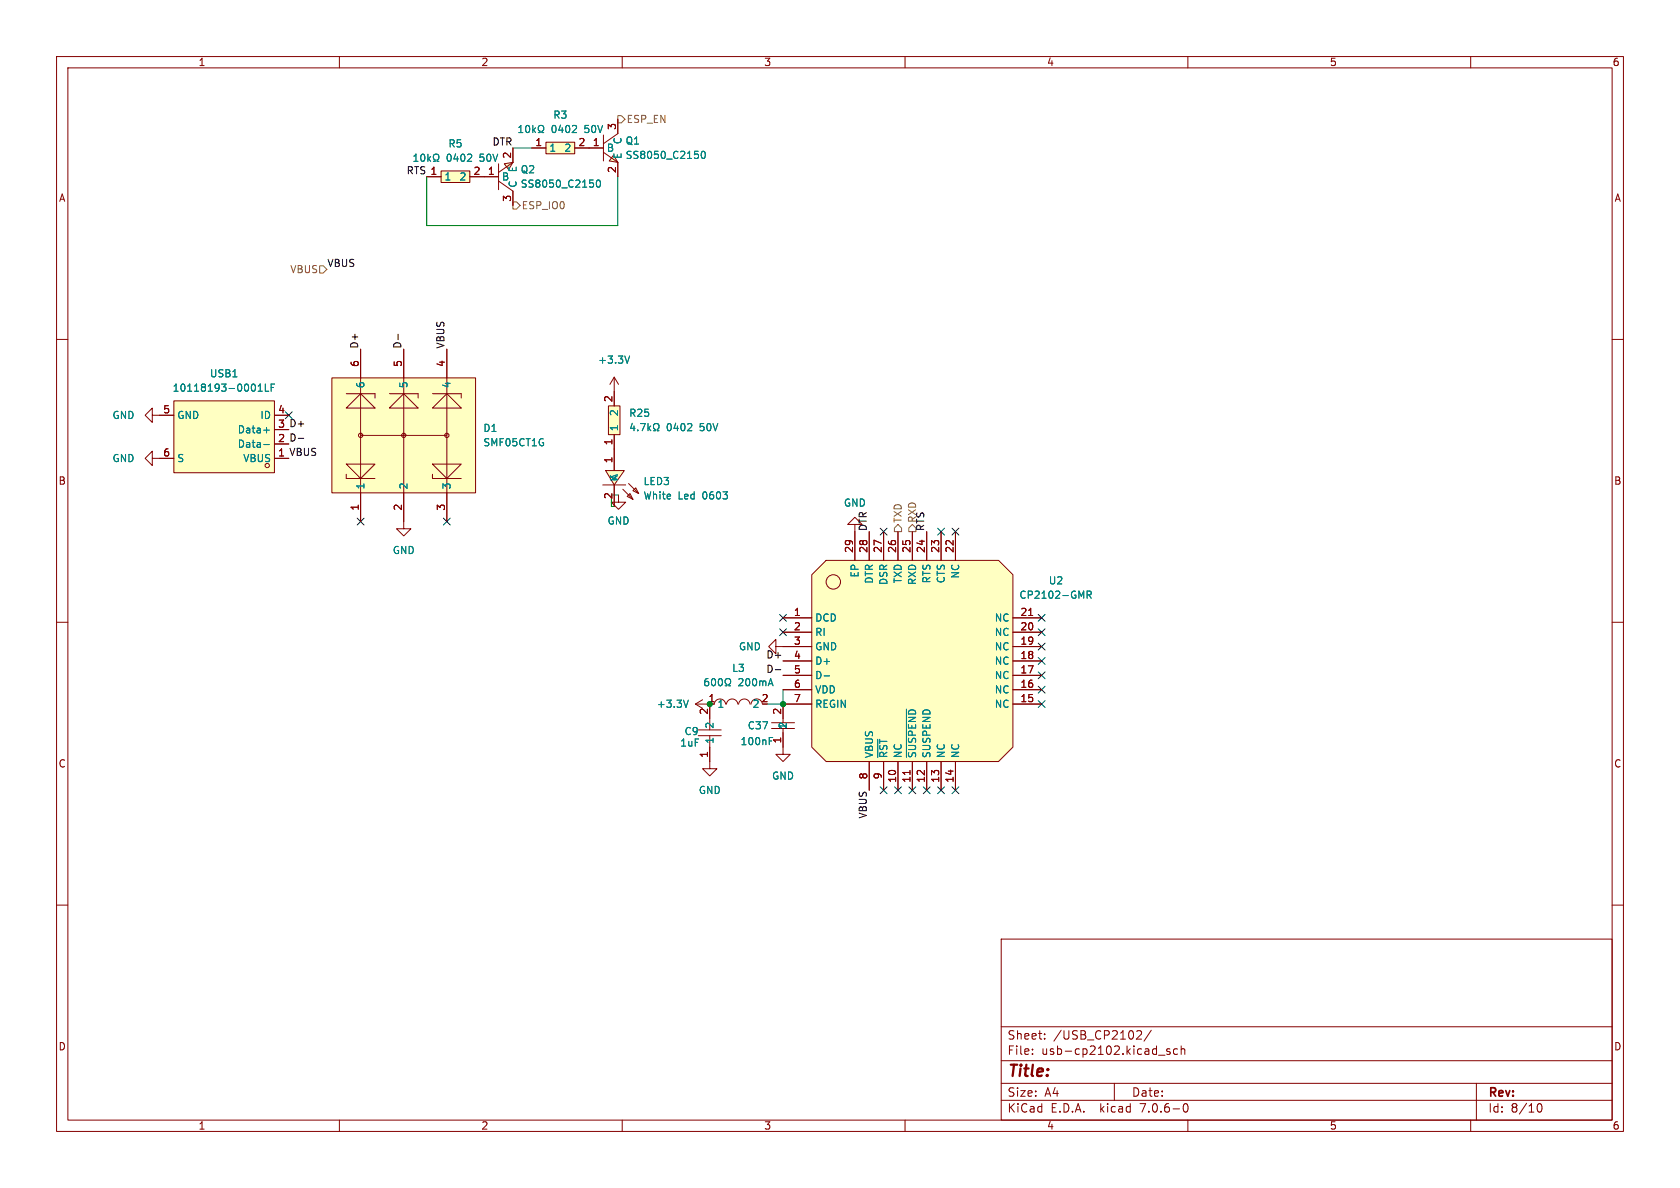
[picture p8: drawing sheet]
<svg xmlns="http://www.w3.org/2000/svg" width="297mm" height="210mm" viewBox="0 0 297 210" stroke-linecap="round" stroke-linejoin="round" font-family="sans-serif">
<g fill="none" stroke="#840000" stroke-width=".18">
<path d="M10 10h277v190h-277zM12 12h273v186h-273zM60 10v2M110 10v2M160 10v2M210 10v2M260 10v2M10 60h2M285 60h2M28.2 73.4h2.5M30.7 70.9h17.8v12.7h-17.8zM48.5 75.9h2.6"/>
<path d="M48.5 73.4h2.6M26.9 81v-1.2l-1.2 1.2 1.2 1.3v-1.3h3.8M48.5 81h2.6M10 110h2M285 110h2M123.4 130.1h4.1M123.4 129h4.1M125.5 124.5v4.5M125.5 130.1v4.5M10 160h2M285 160h2M177 166h108v32h-108z"/>
<path d="M60 198v2M110 198v2M160 198v2M177 194.5h108M177 191.5h108M177 187.5h108M177 181.5h108M182.5 186.3v.1M182.5 185.5v.1M184.7 183.6v.1M184.7 182.8v.1M197 191.5v3"/>
<path d="M201 182.3l.5-.1 .2 .1 .1 .3-.9 1.1h.9M203.5 182.1l-1.3 2M204.8 186.5h1.2M206.8 185.5l-.3-.1-.3 .2 .1 .2 .5 .2v.3h-.6M208.2 185.5l-.5-.1-.2 .3v.4l.1 .2h.6M208.8 185.5l.2-.1 .4 .1 .1 .9M208.8 184.9v1.5M209.3 195.2l.2-.1a.81 .81 0 0 1 .6 .6 .81 .81 0 0 1-.3 .8l-.1 .1a.81 .81 0 0 1-.4-1.4zM210 198v2M260 198v2M261 191.5v6.5M271.7 195.7l.2-.5 .2-.1a.8 .8 0 0 1 .5 .7 .8 .8 0 0 1-.5 .8l-.2-.1-.2-.5"/>
<circle cx="47.2" cy="82.3" r=".38"/>
</g>
<path d="M30.7 70.9h17.8v12.7h-17.8z" fill="#ffffc2" stroke="#ffffc2" stroke-width=".18"/>
<path d="M45.6 69.2h.8M45.6 68.3l.4-.4v1.3M46.6 78.6h1M46.6 76h1M46.9 67.9v1.3h.6M47.9 68.5h.5M48.5 67.9h-.6v1.3" fill="none" stroke="#008484" stroke-width=".18"/>
<path d="M108.5 27.4l.7 1.3-1.5-.2z" fill="#ffffc2"/>
<g fill="none" stroke="#840000" stroke-width=".18">
<path d="M94 26.2h2.5M96.5 25.1h5.1v2.1h-5.1zM101.6 26.2h5.1M106.7 26.9l2.5 1.8M106.7 23.9v4.6M108.5 27.4l.7 1.3-1.5-.2zM109.2 21.1v2.5l-2.5 1.8M109.2 28.7v2.5M137.2 114.3v-1.3l-1.3 1.3 1.3 1.3v-1.3h1.2M126.3 124.5a1.01 1.01 0 0 1 1-.9 1.01 1.01 0 0 1 1 .9M128.4 124.5a1.01 1.01 0 0 1 1-.9 1.01 1.01 0 0 1 1 .9M130.6 124.5a1.01 1.01 0 0 1 1-.9 1.01 1.01 0 0 1 1 .9"/>
<path d="M132.8 124.5a1.01 1.01 0 0 1 1-.9 1.01 1.01 0 0 1 1 .9"/>
</g>
<g fill="none" stroke="#008484" stroke-width=".18">
<path d="M91.7 23.4h.7M91.7 22.5l.4-.3v1.2M93 22.3l.2-.1a.68 .68 0 0 1 .5 .6 .68 .68 0 0 1-.5 .6l-.2-.1-.1-.3zM94.2 22.2v1.2M94.3 23l.4 .4M94.7 22.6l-.5 .5M95.2 23.4h.3v-.2a.54 .54 0 0 1-.3-.7 .54 .54 0 0 1 .7-.3 .58 .58 0 0 1-.1 1v.2h.3M101.1 23.4h.8M101.9 22.3v.4M124.1 26.8l.2-.1a.68 .68 0 0 1 .4 .7 .68 .68 0 0 1-.4 .6 .84 .84 0 0 1-.2-1.2zM125.2 120h-.4a.86 .86 0 0 0 0 1.2l.4-.1 .1-.4-.2-.3-.4 .1-.1 .2M126 120h.1a.68 .68 0 0 1 .4 .6 .68 .68 0 0 1-.4 .6 .84 .84 0 0 1-.1-1.2z"/>
<path d="M127.1 120.1l.2-.1a.68 .68 0 0 1 .4 .6 .68 .68 0 0 1-.4 .6l-.2-.1-.1-.4zM128.2 121.2h.3v-.2a.54 .54 0 0 1-.3-.8 .54 .54 0 0 1 .8-.2 .58 .58 0 0 1-.1 1v.2h.3"/>
</g>
<path d="M96.5 25.1h5.1v2.1h-5.1z" fill="#ffffc2" stroke="#ffffc2" stroke-width=".18"/>
<path d="M89.2 29l1.5-.3-.8 1.3z" fill="#ffffc2"/>
<path d="M75.4 31.2h2.6M78 30.2h5.1v2.1h-5.1zM83.1 31.2h5M88.1 29v4.5M88.1 32l2.6 1.8v2.5M89.2 29l1.5-.3-.8 1.3zM90.7 28.7l-2.6 1.8M90.7 26.2v2.5" fill="none" stroke="#840000" stroke-width=".18"/>
<path d="M73.2 28.5h.7M73.2 27.6l.3-.4v1.3M74.5 27.4l.2-.2a.68 .68 0 0 1 .4 .7 .68 .68 0 0 1-.4 .6l-.2-.1-.1-.4zM75.6 27.2v1.3M75.8 28l.3 .5M76.1 27.7l-.5 .5M76.6 28.5h.3v-.2a.54 .54 0 0 1-.3-.8 .54 .54 0 0 1 .8-.2 .58 .58 0 0 1-.1 1v.2h.3M82.6 28.5h.8M83.3 27.4v.4M105.6 31.9l.1-.1a.68 .68 0 0 1 .5 .7 .68 .68 0 0 1-.5 .6 .84 .84 0 0 1-.1-1.2z" fill="none" stroke="#008484" stroke-width=".18"/>
<g fill="#ffffc2" stroke="#ffffc2" stroke-width=".18">
<path d="M78 30.2h5.1v2.1h-5.1z"/>
<path d="M58.7 66.8h25.4v20.3h-25.4z"/>
</g>
<g fill="#ffffc2">
<path d="M76.5 82h5l-2.5 2.6z"/>
<path d="M61.2 82h5.1l-2.5 2.6z"/>
<path d="M76.5 72.1l2.5-2.5 2.5 2.5z"/>
<path d="M68.8 72.1l2.6-2.5 2.5 2.5z"/>
<path d="M61.2 72.1l2.6-2.5 2.5 2.5z"/>
</g>
<g fill="none" stroke="#840000" stroke-width=".18">
<path d="M58.7 66.8h25.4v20.3h-25.4zM61.2 72.1l2.6-2.5 2.5 2.5zM61.2 69.6h5.1v.8M63.8 76.7h.1M63.8 61.7v30.5M63.8 77h15.2M68.8 72.1l2.6-2.5 2.5 2.5zM68.8 69.6h5.1v.8M71.4 76.7h.1M71.4 61.7v31.8h1.2l-1.2 1.2-1.3-1.2h1.3M76.5 72.1l2.5-2.5 2.5 2.5zM76.5 69.6h5v.8"/>
<path d="M79 76.7h.1M79 61.7v30.5M108.6 66.7l-.8 1.2M108.6 66.7v2.5M108.6 66.7l.7 1.2M61.2 82h5.1l-2.5 2.6zM61.2 83.8v.8h5.1M76.5 82h5l-2.5 2.6zM76.5 83.8v.8h5M109.3 87.5v1.3h1.3l-1.3 1.2-1.2-1.2h1.2"/>
<circle cx="63.8" cy="77" r=".38"/>
<circle cx="71.4" cy="77" r=".38"/>
<circle cx="79" cy="77" r=".38"/>
</g>
<path d="M111.3 62.9l-.4 1.3" fill="none" stroke="#008484" stroke-width=".18"/>
<g fill="#ffffc2">
<path d="M107.1 83.2h3.3l-1.8 2.5z"/>
<path d="M111.9 86.7l.5-.5 .5 1z"/>
<path d="M111.4 87.2l.5 1.1-1-.5z"/>
</g>
<g fill="none" stroke="#840000" stroke-width=".18">
<path d="M26.9 73.4v-1.3l-1.2 1.3 1.2 1.3v-1.3h1.3M107.6 71.8h2v5h-2zM108.6 69.2v2.6M108.6 76.8v6.4M106.6 85.7h4M107.1 83.2h3.3l-1.8 2.5zM108.6 85.7v3.8M110.1 86.5l1.8 1.8M111.1 85.5l1.8 1.7M111.4 87.2l.5 1.1-1-.5zM111.9 86.7l.5-.5 .5 1zM122.9 124.5l1.3 .7"/>
<path d="M122.9 124.5h2.6M124.2 123.7l-1.3 .8M125.5 134.6v1.3h1.2l-1.2 1.3-1.3-1.3h1.3M136.4 128.8h4.1M136.4 127.8h4.1M138.4 128.8v4.6h1.3l-1.3 1.2-1.2-1.2h1.2M138.4 124.5v3.3"/>
</g>
<path d="M107.6 71.8h2v5h-2z" fill="#ffffc2" stroke="#ffffc2" stroke-width=".18"/>
<g fill="none" stroke="#008484" stroke-width=".18">
<path d="M111.8 74.8l-.3 .9h.8M112.1 75.3v.8M112.7 76v.1M113.2 74.9h.9l-.6 1.2M114.6 74.9v1.2M114.7 75.7l.3 .4M115 75.3l-.4 .5M115.5 76.1h.3v-.2a.54 .54 0 0 1-.2-.7 .54 .54 0 0 1 .7-.3 .58 .58 0 0 1-.1 1v.2h.3M121.5 76.1h.8M122.2 75v.4M121.7 123.8l-.4 1.2M136 131h.4"/>
<path d="M136 130.4h.6"/>
</g>
<path d="M146 99.1h30.5l2.6 2.5v30.5l-2.6 2.5h-30.5l-2.5-2.5v-30.5z" fill="#ffffc2"/>
<g fill="none" stroke="#840000" stroke-width=".18">
<path d="M75.4 31.2h2.6M83.1 31.2h5M90.7 26.2v2.5M90.7 33.8v2.5M94 26.2h2.5M101.6 26.2h5.1M109.2 21.1v2.5M109.2 28.7v2.5M28.2 73.4h2.5M48.5 75.9h2.6M48.5 73.4h2.6M63.8 61.7v5.1"/>
<path d="M71.4 61.7v5.1M79 61.7v5.1M108.6 69.2v2.6M108.6 76.8v6.4M28.2 81h2.5M48.5 81h2.6M63.8 87.1v5.1M71.4 87.1v5.1M79 87.1v5.1M108.6 85.7v3.8M146 99.1h30.5l2.6 2.5v30.5l-2.6 2.5h-30.5l-2.5-2.5v-30.5zM151.1 92.7h1.3l-1.3-1.3-1.2 1.3h1.2v6.4"/>
<path d="M153.7 94v5.1M156.2 94v5.1M158.7 94v5.1M161.3 94v5.1M163.8 94v5.1M166.4 94v5.1M168.9 94v5.1M138.4 109.2h5.1M138.4 119.4h5.1M138.4 116.8h5.1M138.4 114.3h5.1M138.4 111.8h5.1"/>
<path d="M179.1 109.2h5M179.1 119.4h5M179.1 116.8h5M179.1 114.3h5M179.1 111.8h5M181.9 108.8h.7M125.5 124.5v2.5M125.5 132.1v2.5M138.4 121.9h5.1M138.4 129.5v2.6M143.5 124.5h-5.1v2.5M153.7 134.6v5.1"/>
<path d="M156.2 134.6v5.1M158.7 134.6v5.1M160.9 136.2v.7M161.3 134.6v5.1M163.8 134.6v5.1M166.4 134.6v5.1M168.9 134.6v5.1M179.1 124.5h5M179.1 121.9h5"/>
<circle cx="147.3" cy="102.9" r="1.27"/>
</g>
<g fill="none" stroke="#008484" stroke-width=".18">
<path d="M73.2 28.5h.7M73.2 27.6l.3-.4v1.3M74.5 27.4l.2-.2a.68 .68 0 0 1 .4 .7 .68 .68 0 0 1-.4 .6l-.2-.1-.1-.4zM75.6 27.2v1.3M75.8 28l.3 .5M76.1 27.7l-.5 .5M76.6 28.5h.3v-.2a.54 .54 0 0 1-.3-.8 .54 .54 0 0 1 .8-.2 .58 .58 0 0 1-.1 1v.2h.3M82.6 28.5h.8M83.3 27.4v.4M91.7 23.4h.7M91.7 22.5l.4-.3v1.2M93 22.3l.2-.1a.68 .68 0 0 1 .5 .6 .68 .68 0 0 1-.5 .6l-.2-.1-.1-.3z"/>
<path d="M94.2 22.2v1.2M94.3 23l.4 .4M94.7 22.6l-.5 .5M95.2 23.4h.3v-.2a.54 .54 0 0 1-.3-.7 .54 .54 0 0 1 .7-.3 .58 .58 0 0 1-.1 1v.2h.3M101.1 23.4h.8M101.9 22.3v.4M105.6 31.9l.1-.1a.68 .68 0 0 1 .5 .7 .68 .68 0 0 1-.5 .6 .84 .84 0 0 1-.1-1.2zM124.1 26.8l.2-.1a.68 .68 0 0 1 .4 .7 .68 .68 0 0 1-.4 .6 .84 .84 0 0 1-.2-1.2zM45.6 69.2h.8M45.6 68.3l.4-.4v1.3M46.6 78.6h1M46.6 76h1"/>
<path d="M46.9 67.9v1.3h.6M47.9 68.5h.5M48.5 67.9h-.6v1.3M111.3 62.9l-.4 1.3M111.8 74.8l-.3 .9h.8M112.1 75.3v.8M112.7 76v.1M113.2 74.9h.9l-.6 1.2M114.6 74.9v1.2M114.7 75.7l.3 .4M115 75.3l-.4 .5M115.5 76.1h.3v-.2a.54 .54 0 0 1-.2-.7 .54 .54 0 0 1 .7-.3 .58 .58 0 0 1-.1 1v.2h.3"/>
<path d="M121.5 76.1h.8M122.2 75v.4M125.2 120h-.4a.86 .86 0 0 0 0 1.2l.4-.1 .1-.4-.2-.3-.4 .1-.1 .2M145.7 119.5h1M192.2 105.2l.6-.1 .1-.2v-.3l-.7-.1v1.3M192.5 105.2l.4 .6M121.7 123.8l-.4 1.2M126 120h.1a.68 .68 0 0 1 .4 .6 .68 .68 0 0 1-.4 .6 .84 .84 0 0 1-.1-1.2zM127.1 120.1l.2-.1a.68 .68 0 0 1 .4 .6 .68 .68 0 0 1-.4 .6l-.2-.1-.1-.4zM128.2 121.2h.3v-.2a.54 .54 0 0 1-.3-.8 .54 .54 0 0 1 .8-.2 .58 .58 0 0 1-.1 1v.2h.3M136 131h.4M136 130.4h.6"/>
<path d="M155.2 130.7v3.2M160.2 125.4v8.5"/>
</g>
<path d="M90.7 35.7h.6l.6 .6-.6 .7h-.6zM109.2 20.4h.7l.6 .7-.6 .6h-.7zM56.5 47h.6l.7 .6-.7 .7h-.6zM158.7 92.7l.7 .6v.7h-1.3v-.7zM160.7 93.3l.6-.6 .6 .6v.7h-1.2z" fill="none" stroke="#848400" stroke-width=".18"/>
<path d="M70.4 59.1v.9M52.7 77.5h1M137.1 118.4h.9" fill="none" stroke="#000" stroke-width=".18"/>
<path d="M75.4 31.2v8.7h33.8v-8.7M90.7 26.2h3.3M109.3 87.5h-1.2v2h.5M138.4 121.9v2.6h-2.8" fill="none" stroke="#008400" stroke-width=".18"/>
<g fill="none" stroke="#000084" stroke-width=".18">
<path d="M50.4 72.8l1.3 1.2M51.7 72.8l-1.3 1.2M63.1 91.6l1.3 1.2M64.4 91.6l-1.3 1.2M78.4 91.6l1.2 1.2M79.6 91.6l-1.2 1.2M155.6 93.4l1.2 1.2M156.8 93.4l-1.2 1.2M165.8 93.4l1.2 1.2M167 93.4l-1.2 1.2M168.3 93.4l1.2 1.2M169.5 93.4l-1.2 1.2"/>
<path d="M137.8 111.2l1.2 1.2M137.8 108.6l1.2 1.2M139 111.2l-1.2 1.2M139 108.6l-1.2 1.2M183.5 108.6l1.3 1.2M183.5 116.2l1.3 1.2M183.5 111.2l1.3 1.2M183.5 118.8l1.3 1.2M183.5 113.7l1.3 1.2M184.8 108.6l-1.3 1.2M184.8 116.2l-1.3 1.2M184.8 111.2l-1.3 1.2"/>
<path d="M184.8 118.8l-1.3 1.2M184.8 113.7l-1.3 1.2M155.6 139.1l1.2 1.2M156.8 139.1l-1.2 1.2M158.1 139.1l1.3 1.2M159.4 139.1l-1.3 1.2M160.7 139.1l1.2 1.2M161.9 139.1l-1.2 1.2M163.2 139.1l1.2 1.2M164.4 139.1l-1.2 1.2M165.8 139.1l1.2 1.2M167 139.1l-1.2 1.2"/>
<path d="M168.3 139.1l1.2 1.2M169.5 139.1l-1.2 1.2M183.5 123.9l1.3 1.2M183.5 121.3l1.3 1.2M184.8 121.3l-1.3 1.2M184.8 123.9l-1.3 1.2"/>
</g>
<g fill="#008400" stroke="#008400" stroke-width=".18">
<circle cx="125.5" cy="124.5" r=".46"/>
<circle cx="138.4" cy="124.5" r=".46"/>
</g>
<text font-size="2.8" fill="#840000" x="178" y="190.9">Title:</text>
<g font-size="2.1" fill="#840000">
<text x="178" y="184">Sheet:</text>
<text x="186.2" y="184">/USB_CP2102/</text>
<text x="178" y="186.7">File:</text>
<text x="184.1" y="186.7">usb-cp2102.kicad_sch</text>
<text x="178" y="196.9">KiCad</text>
<text x="178" y="194.1">Size:</text>
<text x="184.7" y="194.1">A4</text>
<text x="185.7" y="196.9">E.D.A.</text>
<text x="194.6" y="196.9">kicad</text>
<text x="200" y="194.1">Date:</text>
<text x="201.8" y="196.9">7.0.6-0</text>
<text x="263" y="194.3">Rev:</text>
<text x="263" y="196.9">Id:</text>
<text x="267.1" y="196.9">8/10</text>
</g>
<g font-size="1.8" fill="#840000">
<text x="35" y="11.9">1</text>
<text x="85" y="11.9">2</text>
<text x="135" y="11.9">3</text>
<text x="185" y="11.9">4</text>
<text x="235" y="11.9">5</text>
<text x="285" y="11.9">6</text>
<text x="109" y="23.1" transform="rotate(-90 109 23.1)">3</text>
<text x="90.4" y="28.1" transform="rotate(-90 90.4 28.1)">2</text>
<text x="94.5" y="25.9">1</text>
<text x="102.2" y="25.9">2</text>
<text x="104.7" y="25.9">1</text>
<text x="10.3" y="35.9">A</text>
<text x="76" y="31">1</text>
<text x="83.6" y="31">2</text>
<text x="86.2" y="31">1</text>
<text x="90.4" y="35.8" transform="rotate(-90 90.4 35.8)">3</text>
<text x="109" y="30.7" transform="rotate(-90 109 30.7)">2</text>
<text x="285.3" y="35.9">A</text>
<text x="63.5" y="65" transform="rotate(-90 63.5 65)">6</text>
<text x="71.1" y="65" transform="rotate(-90 71.1 65)">5</text>
<text x="78.7" y="65" transform="rotate(-90 78.7 65)">4</text>
<text x="108.3" y="71.2" transform="rotate(-90 108.3 71.2)">2</text>
<text x="28.8" y="73.2">5</text>
<text x="49.1" y="73.2">4</text>
<text x="49.1" y="75.7">3</text>
<text x="28.8" y="80.8">6</text>
<text x="49.1" y="78.2">2 D-</text>
<text x="49.1" y="80.8">1</text>
<text x="49.1" y="78.2">2</text>
<text x="108.3" y="82" transform="rotate(-90 108.3 82)">1</text>
<text x="108.3" y="78.8" transform="rotate(-90 108.3 78.8)">1</text>
<text x="10.3" y="85.9">B</text>
<text x="108.3" y="88.3" transform="rotate(-90 108.3 88.3)">2</text>
<text x="285.3" y="85.9">B</text>
<text x="63.5" y="90.4" transform="rotate(-90 63.5 90.4)">1</text>
<text x="71.1" y="90.4" transform="rotate(-90 71.1 90.4)">2</text>
<text x="78.7" y="90.4" transform="rotate(-90 78.7 90.4)">3</text>
<text x="150.9" y="97.8" transform="rotate(-90 150.9 97.8)">29</text>
<text x="153.4" y="97.8" transform="rotate(-90 153.4 97.8)">28</text>
<text x="156" y="97.8" transform="rotate(-90 156 97.8)">27</text>
<text x="158.5" y="97.8" transform="rotate(-90 158.5 97.8)">26</text>
<text x="161" y="97.8" transform="rotate(-90 161 97.8)">25</text>
<text x="163.6" y="97.8" transform="rotate(-90 163.6 97.8)">24</text>
<text x="166.1" y="97.8" transform="rotate(-90 166.1 97.8)">23</text>
<text x="168.7" y="97.8" transform="rotate(-90 168.7 97.8)">22</text>
<text x="140.3" y="109">1</text>
<text x="140.3" y="111.5">2</text>
<text x="180.3" y="111.5">20</text>
<text x="180.3" y="109">21</text>
<text x="140.3" y="114">3</text>
<text x="140.3" y="116.6">4</text>
<text x="140.3" y="119.1">5</text>
<text x="180.3" y="119.1">17</text>
<text x="180.3" y="116.6">18</text>
<text x="180.3" y="114">19</text>
<text x="125.2" y="124.2">1</text>
<text x="134.5" y="124.2">2</text>
<text x="140.3" y="121.7">6</text>
<text x="140.3" y="124.2">7</text>
<text x="180.3" y="124.2">15</text>
<text x="180.3" y="121.7">16</text>
<text x="125.2" y="126.4" transform="rotate(-90 125.2 126.4)">2</text>
<text x="138.2" y="131.5" transform="rotate(-90 138.2 131.5)">1</text>
<text x="138.2" y="126.4" transform="rotate(-90 138.2 126.4)">2</text>
<text x="10.3" y="135.9">C</text>
<text x="125.2" y="134.1" transform="rotate(-90 125.2 134.1)">1</text>
<text x="153.4" y="137.9" transform="rotate(-90 153.4 137.9)">8</text>
<text x="156" y="137.9" transform="rotate(-90 156 137.9)">9</text>
<text x="285.3" y="135.9">C</text>
<text x="158.5" y="138.5" transform="rotate(-90 158.5 138.5)">10</text>
<text x="161" y="138.5" transform="rotate(-90 161 138.5)">11</text>
<text x="163.6" y="138.5" transform="rotate(-90 163.6 138.5)">12</text>
<text x="166.1" y="138.5" transform="rotate(-90 166.1 138.5)">13</text>
<text x="168.7" y="138.5" transform="rotate(-90 168.7 138.5)">14</text>
<text x="10.3" y="185.9">D</text>
<text x="285.3" y="185.9">D</text>
<text x="35" y="199.9">1</text>
<text x="85" y="199.9">2</text>
<text x="135" y="199.9">3</text>
<text x="185" y="199.9">4</text>
<text x="235" y="199.9">5</text>
<text x="285" y="199.9">6</text>
</g>
<g font-size="1.8" fill="#008484">
<text x="97.4" y="23.7">0402</text>
<text x="97.7" y="21.2">R3</text>
<text x="103.4" y="23.7">50V</text>
<text x="78.9" y="28.8">0402</text>
<text x="79.2" y="26.3">R5</text>
<text x="84.9" y="28.8">50V</text>
<text x="97" y="27">1</text>
<text x="99.7" y="27">2</text>
<text x="107.2" y="27">B</text>
<text x="110.1" y="28.2" transform="rotate(-90 110.1 28.2)">E</text>
<text x="110.1" y="25.6" transform="rotate(-90 110.1 25.6)">C</text>
<text x="110.5" y="25.8">Q1</text>
<text x="110.5" y="28.3">SS8050_C2150</text>
<text x="78.5" y="32.1">1</text>
<text x="81.1" y="32.1">2</text>
<text x="88.6" y="32.1">B</text>
<text x="91.5" y="33.3" transform="rotate(-90 91.5 33.3)">C</text>
<text x="91.5" y="30.6" transform="rotate(-90 91.5 30.6)">E</text>
<text x="92" y="30.8">Q2</text>
<text x="92" y="33.4">SS8050_C2150</text>
<text x="105.6" y="64.5">+3.3V</text>
<text x="30.4" y="69.4">10118193-0001LF</text>
<text x="37" y="66.9">USB1</text>
<text x="64.6" y="68.7" transform="rotate(-90 64.6 68.7)">6</text>
<text x="72.2" y="68.7" transform="rotate(-90 72.2 68.7)">5</text>
<text x="79.9" y="68.7" transform="rotate(-90 79.9 68.7)">4</text>
<text x="19.8" y="74.3">GND</text>
<text x="31.2" y="74.3">GND</text>
<text x="41.9" y="76.8">Data+</text>
<text x="45.9" y="74.3">ID</text>
<text x="85.4" y="76.6">D1</text>
<text x="109.4" y="76.3" transform="rotate(-90 109.4 76.3)">1</text>
<text x="109.4" y="73.7" transform="rotate(-90 109.4 73.7)">2</text>
<text x="111.1" y="73.9">R25</text>
<text x="117.8" y="76.4">0402</text>
<text x="123.8" y="76.4">50V</text>
<text x="19.8" y="81.9">GND</text>
<text x="31.2" y="81.9">S</text>
<text x="41.9" y="79.3">Data-</text>
<text x="42.9" y="81.9">VBUS</text>
<text x="85.4" y="79.1">SMF05CT1G</text>
<text x="64.6" y="86.6" transform="rotate(-90 64.6 86.6)">1</text>
<text x="72.2" y="86.6" transform="rotate(-90 72.2 86.6)">2</text>
<text x="79.9" y="86.6" transform="rotate(-90 79.9 86.6)">3</text>
<text x="109.4" y="85.2" transform="rotate(-90 109.4 85.2)">K</text>
<text x="113.7" y="86">LED3</text>
<text x="113.7" y="88.5">White</text>
<text x="119.9" y="88.5">Led</text>
<text x="124.3" y="88.5">0603</text>
<text x="149.1" y="89.8">GND</text>
<text x="107.3" y="92.9">GND</text>
<text x="69.3" y="98.1">GND</text>
<text x="152" y="102.2" transform="rotate(-90 152 102.2)">EP</text>
<text x="154.5" y="103.3" transform="rotate(-90 154.5 103.3)">DTR</text>
<text x="157.1" y="103.5" transform="rotate(-90 157.1 103.5)">DSR</text>
<text x="159.6" y="103.2" transform="rotate(-90 159.6 103.2)">TXD</text>
<text x="162.2" y="103.5" transform="rotate(-90 162.2 103.5)">RXD</text>
<text x="164.7" y="103.2" transform="rotate(-90 164.7 103.2)">RTS</text>
<text x="167.2" y="103.2" transform="rotate(-90 167.2 103.2)">CTS</text>
<text x="169.8" y="102.4" transform="rotate(-90 169.8 102.4)">NC</text>
<text x="180.1" y="106">CP2102-GMR</text>
<text x="185.3" y="103.5">U2</text>
<text x="144" y="110.1">DCD</text>
<text x="144" y="112.6">RI</text>
<text x="175.8" y="112.6">NC</text>
<text x="175.8" y="110.1">NC</text>
<text x="129.3" y="119">L3</text>
<text x="130.5" y="115.2">GND</text>
<text x="144" y="115.2">GND</text>
<text x="144" y="117.7">D+</text>
<text x="175.8" y="117.7">NC</text>
<text x="175.8" y="115.2">NC</text>
<text x="116" y="125.3">+3.3V</text>
<text x="126.7" y="125.3">1</text>
<text x="130.5" y="121.5">200mA</text>
<text x="133" y="125.3">2</text>
<text x="144" y="120.2">D-</text>
<text x="144" y="122.8">VDD</text>
<text x="144" y="125.3">REGIN</text>
<text x="175.8" y="125.3">NC</text>
<text x="175.8" y="122.8">NC</text>
<text x="175.8" y="120.2">NC</text>
<text x="120.9" y="130.1">C9</text>
<text x="126.3" y="131.6" transform="rotate(-90 126.3 131.6)">1</text>
<text x="126.3" y="128.9" transform="rotate(-90 126.3 128.9)">2</text>
<text x="130.8" y="131.9">100nF</text>
<text x="132.1" y="129.1">C37</text>
<text x="139.3" y="129" transform="rotate(-90 139.3 129)">1</text>
<text x="120.2" y="132.2">1uF</text>
<text x="154.5" y="134.1" transform="rotate(-90 154.5 134.1)">VBUS</text>
<text x="157.1" y="134.1" transform="rotate(-90 157.1 134.1)">~{RST}</text>
<text x="159.6" y="134.1" transform="rotate(-90 159.6 134.1)">NC</text>
<text x="162.2" y="134.1" transform="rotate(-90 162.2 134.1)">~{SUSPEND}</text>
<text x="164.7" y="134.1" transform="rotate(-90 164.7 134.1)">SUSPEND</text>
<text x="167.2" y="134.1" transform="rotate(-90 167.2 134.1)">NC</text>
<text x="169.8" y="134.1" transform="rotate(-90 169.8 134.1)">NC</text>
<text x="123.4" y="140.6">GND</text>
<text x="136.4" y="138">GND</text>
</g>
<g font-size="1.8" fill="#848400">
<text x="110.7" y="21.9">ESP_EN</text>
<text x="92.1" y="37.2">ESP_IO0</text>
<text x="51.2" y="48.5">VBUS</text>
<text x="159.6" y="92.5" transform="rotate(-90 159.6 92.5)">TXD</text>
<text x="162.2" y="92.5" transform="rotate(-90 162.2 92.5)">RXD</text>
</g>
<g font-size="1.8">
<text x="87" y="25.8">DTR</text>
<text x="71.8" y="30.9">RTS 1</text>
<text x="57.8" y="47.3">VBUS</text>
<text x="63.4" y="61.7" transform="rotate(-90 63.4 61.7)">D+</text>
<text x="71" y="61.7" transform="rotate(-90 71 61.7)">D-</text>
<text x="78.6" y="61.7" transform="rotate(-90 78.6 61.7)">VBUS</text>
<text x="49.1" y="75.7">3 D+</text>
<text x="49.1" y="80.8">1 VBUS</text>
<text x="153.3" y="94" transform="rotate(-90 153.3 94)">DTR</text>
<text x="163.5" y="94" transform="rotate(-90 163.5 94)">RTS</text>
<text x="135.4" y="119">D-</text>
<text x="135.4" y="116.5">D+</text>
<text x="153.3" y="144.8" transform="rotate(-90 153.3 144.8)">VBUS</text>
</g>
</svg>
